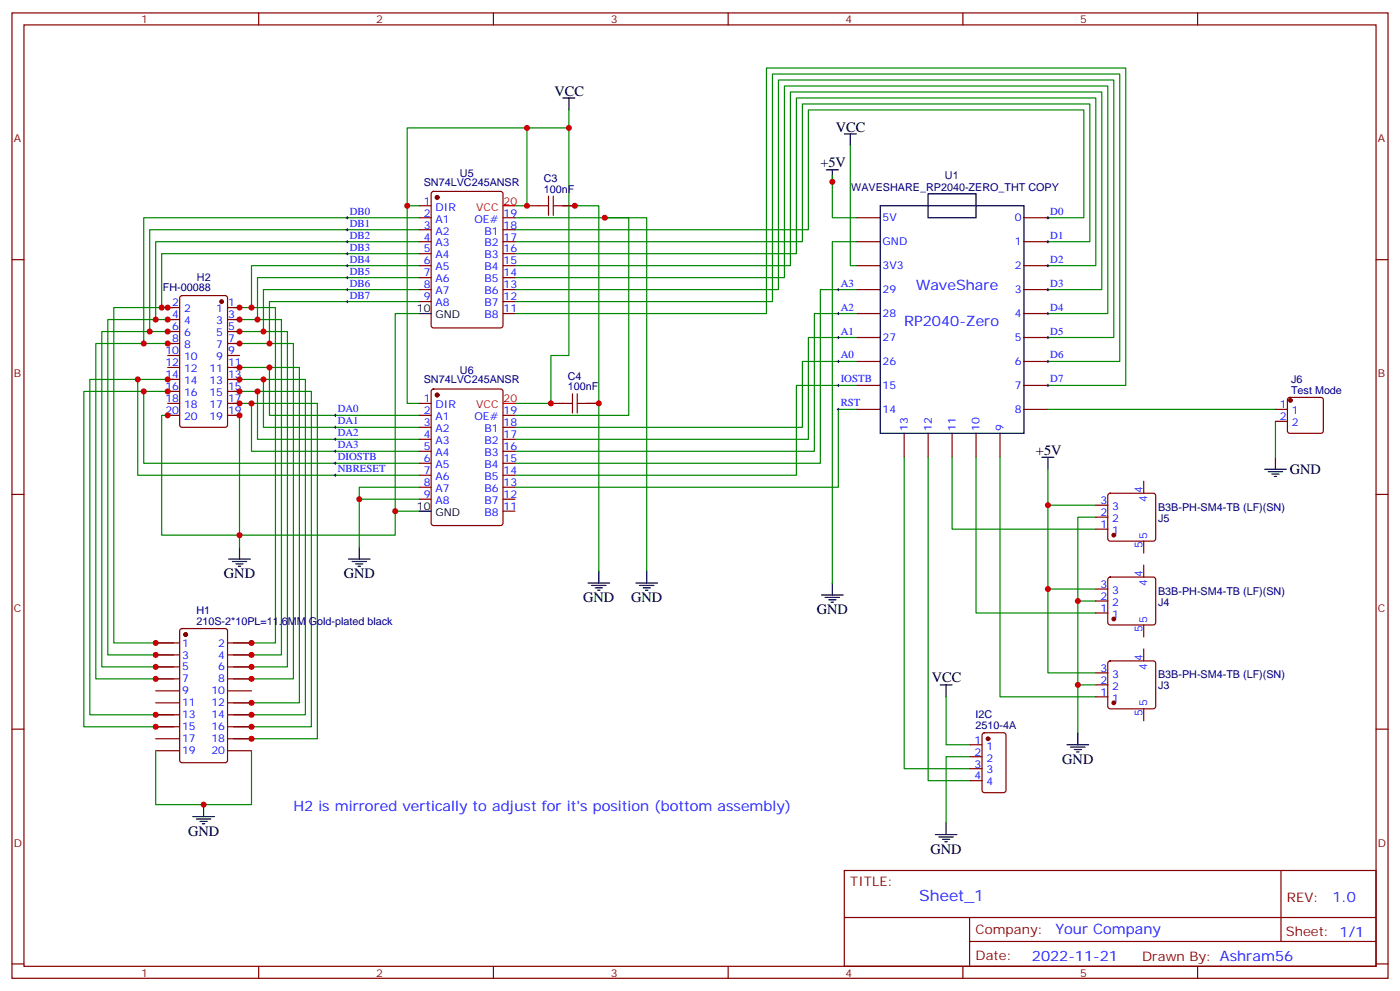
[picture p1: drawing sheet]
<svg xmlns="http://www.w3.org/2000/svg" width="412mm" height="292mm" viewBox="0 0 412 292" stroke-linecap="round" stroke-linejoin="round" font-family="sans-serif">
<g fill="none" stroke="#870000" stroke-width=".35">
<path d="M3.5 3.8h405.4v284.3h-405.4zM7.1 7.3h398.2v277.3h-398.2zM76.2 3.8v3.5M145.3 3.8v3.5M214.5 3.8v3.5M283.6 3.8v3.5M352.8 3.8v3.5M127.2 56.6l.5-.2h19.8l.6 .4 .1 39.1-.5 .6-20 .1-.6-.5-.1-39zM3.5 76.5h3.6M123.5 71.2h3.5M123.5 78.2h3.5M123.5 64.1h3.5"/>
<path d="M123.5 60.6h3.5M123.5 67.7h3.5M123.5 74.7h3.5M148.2 71.2h3.5M148.2 78.2h3.5M148.2 64.1h3.5M148.2 67.7h3.5M148.2 74.7h3.5M155.2 60.6h3.5M165.8 60.6h3.5M252.2 71.2h7.1M252.2 78.2h7.1"/>
<path d="M252.2 64.1h7.1M301.6 71.2h7.1M301.6 78.2h7.1M301.6 64.1h7.1M405.3 76.5h3.6M49.4 90.6h3.5M49.4 94.1h3.5M49.4 97.6h3.5M53.2 87.3l.4-.2h12.7l.7 .4v37.7l-.4 .6-13 .1-.6-.5-.1-37.6zM67 90.6h3.6M67 94.1h3.6M67 97.6h3.6"/>
<path d="M123.5 85.3h3.5M123.5 81.8h3.5M123.5 88.8h3.5M148.2 85.3h3.5M148.2 92.4h3.5M148.2 81.8h3.5M148.2 88.8h3.5M252.2 85.3h7.1M252.2 92.4h7.1M252.2 99.4h7.1M301.6 85.3h7.1M301.6 92.4h7.1"/>
<path d="M301.6 99.4h7.1M49.4 118.8h3.5M49.4 115.3h3.5M49.4 101.2h3.5M49.4 111.8h3.5M49.4 104.7h3.5M49.4 108.2h3.5M67 118.8h3.6M67 115.3h3.6M67 101.2h3.6M67 111.8h3.6M67 104.7h3.6"/>
<path d="M67 108.2h3.6M123.5 118.8h3.5M127.2 114.8l.5-.2h19.8l.6 .4 .1 39.1-.5 .6-20 .1-.6-.5-.1-39zM162.3 118.8h3.5M172.9 118.8h3.5M252.2 106.5h7.1M252.2 113.5h7.1M301.6 106.5h7.1M301.6 113.5h7.1M379.5 117.3l.4-.2h9.2l.5 .2 .2 .5v9.1l-.2 .5-.5 .2h-9.2l-.5-.2-.2-.5v-9.1zM49.4 122.3h3.5M67 122.3h3.6"/>
<path d="M123.5 122.3h3.5M123.5 125.9h3.5M123.5 129.4h3.5M123.5 132.9h3.5M123.5 136.5h3.5M123.5 140h3.5M148.2 122.3h3.5M148.2 125.9h3.5M148.2 129.4h3.5M148.2 132.9h3.5M148.2 136.5h3.5M148.2 140h3.5"/>
<path d="M252.2 120.6h7.1M266.3 127.6v7.1M273.4 127.6v7.1M280.5 127.6v7.1M287.5 127.6v7.1M294.6 127.6v7.1M301.6 120.6h7.1M375.7 120.6h3.5M375.7 124.1h3.5M3.5 145.6h3.6M123.5 143.5h3.5M123.5 147h3.5"/>
<path d="M148.2 143.5h3.5M148.2 147h3.5M148.2 150.6h3.5M322.8 155.9h3.5M322.8 152.3h3.5M322.8 148.8h3.5M326.6 145.5l.4-.2h12.7l.5 .2 .2 .5v12.7l-.2 .5-.5 .2h-12.7l-.5-.2-.2-.5v-12.7zM336.9 141.7v3.6M336.9 159.4v3.5M405.3 145.6h3.6M322.8 177h3.5M322.8 173.5h3.5"/>
<path d="M326.6 170.2l.4-.2h12.7l.5 .2 .2 .5v12.7l-.2 .5-.5 .2h-12.7l-.5-.3-.2-.4v-12.7zM336.9 166.4v3.6M45.9 189.4h7M45.9 192.9h7M45.9 196.4h7M45.9 200h7M53.2 185.3l.4-.2h12.7l.7 .5v38.3l-.4 .7h-13l-.6-.4-.1-38.4zM67 189.4h7.1M67 192.9h7.1M67 196.4h7.1M67 200h7.1M322.8 180.6h3.5"/>
<path d="M322.8 198.2h3.5M326.6 194.9l.4-.2h12.7l.5 .2 .2 .5v12.7l-.2 .5-.5 .2h-12.7l-.5-.3-.2-.4v-12.7zM336.9 184.1v3.5M336.9 191.1v3.6M3.5 214.8h3.6M45.9 203.5h7M45.9 207h7M45.9 210.5h7M45.9 214.1h7M45.9 217.6h7M67 203.5h7.1M67 207h7.1"/>
<path d="M67 210.5h7.1M67 214.1h7.1M67 217.6h7.1M285.8 219.4h3.5M289.5 216l.5-.2h5.6l.7 .5v16.5l-.4 .6-5.9 .1-.7-.5v-16.5zM322.8 205.2h3.5M322.8 201.7h3.5M336.9 208.8v3.5M405.3 214.8h3.6M45.9 221.1h7M67 221.1h7.1M285.8 222.9h3.5"/>
<path d="M285.8 226.4h3.5M285.8 229.9h3.5M248.7 256.4h156.6v28.2h-156.6zM377.3 256.4v20.9M248.7 270.2h156.5M285.6 277.3h119.6M285.6 270.2v14.2M3.5 283.9h3.6M76.2 284.6v3.5M145.3 284.6v3.5M214.5 284.6v3.5M283.6 284.6v3.5"/>
<path d="M352.8 284.6v3.5M405.3 283.9h3.6"/>
</g>
<g fill="none" stroke="#008700" stroke-width=".35">
<path d="M155.2 37.7h-35.3v81.1h3.6M167.6 32.4v5.3h-12.4v22.9h-3.5M167.6 37.7v67h-5.3v14.1h-10.6M245.2 51.8v12.3h7M250.5 43v35.2h1.7M119.9 60.6h3.6M123.5 64.1h-81.2v37.1h8.9M123.5 67.7h-79.4v29.9h7.1M123.5 71.2h-77.6v22.9h5.3M123.5 74.7h-75.9v15.9h3.6M123.5 78.2h-49.4v12.4h-5.3M151.7 64.1h38.8v104.1"/>
<path d="M151.7 71.2h84.7v-40.6h84.6v40.6h-12.3M151.7 74.7h82.9v-45.8h88.2v49.3h-14.1M151.7 78.2h81.1v-51.1h91.8v58.2h-15.9M165.8 60.6h10.6v107.6M178.2 64.1h7v58.2h-33.5M252.2 71.2h-7v100.5M308.7 64.1h10.6v-31.7h-81.2v35.3h-86.4M44.1 97.6h-14.1v98.8h21.2M45.9 94.1h-14.2v98.8h19.5M47.6 90.6h-14.1v98.8h17.7M74.1 90.6h7v98.8h-12.3M75.8 94.1h7.1v98.8h-14.1"/>
<path d="M77.6 97.6h7.1v98.8h-15.9M123.5 81.8h-47.7v12.3h-7M123.5 85.3h-45.9v12.3h-8.8M123.5 88.8h-44.1v12.4h-10.6M123.5 92.4h-7.1v65.2h-45.8v3.5M151.7 81.8h79.4v-56.5h95.2v67.1h-17.6M151.7 85.3h77.6v-61.7h98.8v75.8h-19.4M151.7 88.8h75.8v-67h102.3v84.7h-21.1M151.7 92.4h74.1v-72.4h105.8v93.5h-22.9M252.2 85.3h-10.5v51.2h-90M252.2 92.4h-12.3v40.5h-88.2M252.2 99.4h-14.1v30h-86.4"/>
<path d="M40.6 111.8v28.2h82.9M42.3 101.2h-14.1v98.8h23M42.3 115.3h-17.6v98.8h26.5M51.2 115.3h-8.9v21.2h81.2M51.2 111.8h-24.7v98.7h24.7M68.8 108.2h10.6v14.1h44.1M68.8 111.8h8.8v14.1h45.9M68.8 115.3h7v14.1h47.7M68.8 118.8h5.3v14.1h49.4M74.1 118.8h19.4v98.8h-24.7M75.8 115.3h15.9v98.8h-22.9M77.6 111.8h12.4v98.7h-21.2"/>
<path d="M79.4 101.2h7v98.8h-17.6M79.4 108.2h8.8v98.8h-19.4M172.9 118.8h3.5M252.2 106.5h-15.8v19.4h-84.7M252.2 113.5h-17.6v26.5h-82.9M51.2 122.3h-3.6v35.3h23v-35.3h-1.8M252.2 120.6h-5.3v22.9h-95.2M266.3 134.7v91.7h19.5M273.4 134.7v95.2h12.4M280.5 134.7v21.2h42.3M287.5 134.7v45.9h35.3M294.6 134.7v70.5h28.2"/>
<path d="M308.7 138.2v10.6h14.1M308.7 120.6h67M375.7 124.1v10.6M116.4 150.6h7.1M123.5 143.5h-17.7v3.5M123.5 147h-17.7v14.1M308.7 148.8v24.7h14.1M322.8 152.3h-5.3v63.5M308.7 173.5v24.7h14.1M317.5 177h5.3M278.7 205.2v14.2h7.1M317.5 201.7h5.3"/>
<path d="M45.9 221.1v15.9h28.2v-15.9M285.8 222.9h-7.1v19.4"/>
</g>
<g fill="none" stroke="#000" stroke-width=".35">
<path d="M165.8 28.9h3.5M167.6 28.9v3.5M248.7 39.4h3.5M250.5 39.4v3.6M243.4 50h3.5M245.2 50v3.6M273.4 57.1h14.1v7h-14.1zM259.3 60.6h42.3v67h-42.3zM123.5 92.4h3.5M306.9 134.7h3.5M308.7 134.7v3.5M372.5 138.2h6.4"/>
<path d="M373.6 138.9h4.2M374.6 139.6h2.2M375.7 134.7v3.5M123.5 150.6h3.5M375.4 140.3h.7M67.4 164.7h6.3M68.4 165.4h4.3M69.5 166.1h2.1M70.2 166.8h.7M70.6 161.1v3.6M102.7 164.7h6.3M103.7 165.4h4.2"/>
<path d="M104.8 166.1h2.1M105.5 166.8h.7M105.8 161.1v3.6M173.2 171.7h6.4M174.3 172.4h4.2M175.3 173.1h2.1M176 173.8h.7M176.4 168.2v3.5M187.3 171.7h6.4M188.4 172.4h4.2M189.4 173.1h2.2M190.1 173.8h.8"/>
<path d="M190.5 168.2v3.5M242 175.3h6.4M243.1 176h4.2M244.1 176.7h2.1M244.8 177.4h.7M245.2 171.7v3.6M276.9 201.7h3.6M278.7 201.7v3.5M314.3 219.4h6.4M317.5 215.8v3.6M60 237v3.5M315.4 220.1h4.2"/>
<path d="M316.4 220.8h2.2M317.1 221.5h.8M56.8 240.5h6.3M57.9 241.2h4.2M58.9 241.9h2.1M59.6 242.6h.7M275.5 245.8h6.4M276.6 246.5h4.2M277.6 247.2h2.2M278.3 247.9h.7M278.7 242.3v3.5"/>
</g>
<g fill="none" stroke="#000" stroke-width=".29">
<path d="M102 64.1h.7M102 67.7h.7M102 71.2h.7M102 74.7h.7M102 78.2h.7M102.3 63.8v.7M102.3 67.3v.7M102.3 70.8v.7M102.3 74.4v.7M102.3 77.9v.7M308.3 64.1h.7M308.3 71.2h.7"/>
<path d="M308.3 78.2h.7M308.7 63.8v.7M308.7 70.8v.7M308.7 77.9v.7M102 85.3h.7M102 81.8h.7M102 88.8h.7M102.3 81.4v.7M102.3 84.9v.8M102.3 88.5v.7M246.6 85.3h.7M246.6 92.4h.7"/>
<path d="M246.6 99.4h.7M246.9 84.9v.8M246.9 92v.7M246.9 99.1v.7M308.3 85.3h.7M308.3 92.4h.7M308.3 99.4h.7M308.7 84.9v.8M308.7 92v.7M308.7 99.1v.7M246.6 106.5h.7M246.6 113.5h.7"/>
<path d="M246.9 106.1v.7M246.9 113.2v.7M308.3 106.5h.7M308.3 113.5h.7M308.7 106.1v.7M308.7 113.2v.7M98.4 122.3h.7M98.4 125.9h.7M98.4 129.4h.7M98.4 132.9h.7M98.4 136.5h.7M98.4 140h.7"/>
<path d="M98.8 122v.7M98.8 125.5v.7M98.8 129v.8M98.8 132.6v.7M98.8 136.1v.7M98.8 139.6v.7M246.6 120.6h.7M246.9 120.2v.7"/>
</g>
<g fill="#870000" stroke="#870000" stroke-width=".35">
<circle cx="128.8" cy="58.1" r=".53"/>
<circle cx="128.8" cy="116.3" r=".53"/>
<circle cx="328.1" cy="157.6" r=".53"/>
<circle cx="328.1" cy="182.3" r=".53"/>
<circle cx="328.1" cy="207" r=".53"/>
<circle cx="291" cy="217.6" r=".53"/>
<circle cx="380.1" cy="117.9" r=".53"/>
<circle cx="54.7" cy="186.9" r=".53"/>
<circle cx="65.3" cy="88.8" r=".53"/>
</g>
<path d="M148.2 60.6h3.5M148.2 118.8h3.5" fill="none" stroke="#f00" stroke-width=".35"/>
<path d="M161.6 57.8v5.6M163 57.8v5.6M158.7 60.6h2.9M163 60.6h2.8M165.8 118.8h2.8M168.6 116v5.6M170 118.8h2.9M170 116v5.6" fill="none" stroke="#a10000" stroke-width=".35"/>
<g fill="#c00">
<circle cx="116.4" cy="150.6" r=".88"/>
<circle cx="70.6" cy="157.6" r=".88"/>
<circle cx="167.6" cy="37.7" r=".88"/>
<circle cx="178.2" cy="64.1" r=".88"/>
<circle cx="47.6" cy="90.6" r=".88"/>
<circle cx="45.9" cy="94.1" r=".88"/>
<circle cx="44.1" cy="97.6" r=".88"/>
<circle cx="42.3" cy="101.2" r=".88"/>
<circle cx="42.3" cy="115.3" r=".88"/>
<circle cx="74.1" cy="90.6" r=".88"/>
<circle cx="75.8" cy="94.1" r=".88"/>
<circle cx="77.6" cy="97.6" r=".88"/>
<circle cx="79.4" cy="101.2" r=".88"/>
<circle cx="79.4" cy="108.2" r=".88"/>
<circle cx="77.6" cy="111.8" r=".88"/>
<circle cx="75.8" cy="115.3" r=".88"/>
<circle cx="74.1" cy="118.8" r=".88"/>
<circle cx="245.2" cy="53.6" r=".88"/>
<circle cx="308.7" cy="148.8" r=".88"/>
<circle cx="308.7" cy="173.5" r=".88"/>
<circle cx="317.5" cy="177" r=".88"/>
<circle cx="317.5" cy="201.7" r=".88"/>
<circle cx="40.6" cy="111.8" r=".88"/>
<circle cx="155.2" cy="37.7" r=".88"/>
<circle cx="119.9" cy="60.6" r=".88"/>
<circle cx="105.8" cy="147" r=".88"/>
<circle cx="176.4" cy="118.8" r=".88"/>
<circle cx="155.2" cy="60.6" r=".88"/>
<circle cx="169.3" cy="60.6" r=".88"/>
<circle cx="162.3" cy="118.8" r=".88"/>
<circle cx="45.9" cy="189.4" r=".88"/>
<circle cx="74.1" cy="189.4" r=".88"/>
<circle cx="45.9" cy="192.9" r=".88"/>
<circle cx="74.1" cy="192.9" r=".88"/>
<circle cx="45.9" cy="196.4" r=".88"/>
<circle cx="74.1" cy="196.4" r=".88"/>
<circle cx="45.9" cy="200" r=".88"/>
<circle cx="74.1" cy="200" r=".88"/>
<circle cx="74.1" cy="207" r=".88"/>
<circle cx="45.9" cy="210.5" r=".88"/>
<circle cx="74.1" cy="210.5" r=".88"/>
<circle cx="45.9" cy="214.1" r=".88"/>
<circle cx="74.1" cy="214.1" r=".88"/>
<circle cx="74.1" cy="217.6" r=".88"/>
<circle cx="60" cy="237" r=".88"/>
<circle cx="70.6" cy="90.6" r=".88"/>
<circle cx="49.4" cy="122.3" r=".88"/>
<circle cx="70.6" cy="94.1" r=".88"/>
<circle cx="70.6" cy="97.6" r=".88"/>
<circle cx="49.4" cy="115.3" r=".88"/>
<circle cx="70.6" cy="101.2" r=".88"/>
<circle cx="49.4" cy="111.8" r=".88"/>
<circle cx="70.6" cy="108.2" r=".88"/>
<circle cx="70.6" cy="111.8" r=".88"/>
<circle cx="49.4" cy="101.2" r=".88"/>
<circle cx="70.6" cy="115.3" r=".88"/>
<circle cx="49.4" cy="97.6" r=".88"/>
<circle cx="70.6" cy="118.8" r=".88"/>
<circle cx="49.4" cy="94.1" r=".88"/>
<circle cx="70.6" cy="122.3" r=".88"/>
<circle cx="49.4" cy="90.6" r=".88"/>
</g>
<text font-size="4.6" fill="#00f" x="270.8" y="265.4">Sheet_1</text>
<g font-size="4.2">
<text x="163.3" y="28.2">VCC</text>
<text x="246.2" y="38.7">VCC</text>
<text x="241.7" y="49.3">+5V</text>
<text x="305.2" y="134">+5V</text>
<text x="379.9" y="139.7">GND</text>
<text x="66" y="170.3">GND</text>
<text x="101.2" y="170.3">GND</text>
<text x="171.8" y="177.4">GND</text>
<text x="185.9" y="177.4">GND</text>
<text x="240.6" y="180.9">GND</text>
<text x="274.5" y="201">VCC</text>
<text x="312.9" y="225">GND</text>
<text x="55.4" y="246.2">GND</text>
<text x="274.1" y="251.5">GND</text>
</g>
<g font-size="4.2" fill="#00f">
<text x="269.9" y="85.3">WaveShare</text>
<text x="266.3" y="95.9">RP2040-Zero</text>
<text x="86.4" y="238.8">H2 is mirrored vertically to adjust for it's position (bottom assembly)</text>
<text x="392.5" y="265.7">1.0</text>
<text x="310.9" y="275.2">Your Company</text>
<text x="304" y="283">2022-11-21</text>
</g>
<g font-size="3.9" fill="#800">
<text x="250.5" y="261">TITLE:</text>
<text x="379.1" y="265.7">REV:</text>
<text x="287.4" y="275.2">Company:</text>
<text x="378.7" y="275.8">Sheet: 1/1</text>
<text x="287.4" y="282.9">Date:</text>
<text x="336.4" y="282.9">Drawn By: Ashram56</text>
</g>
<g font-size="3.2" fill="#800">
<text x="41.6" y="6.8">1</text>
<text x="110.8" y="6.8">2</text>
<text x="179.9" y="6.8">3</text>
<text x="249.1" y="6.8">4</text>
<text x="318.2" y="6.8">5</text>
<text x="4.1" y="41.9">A</text>
<text x="405.9" y="41.9">A</text>
<text x="4.1" y="111.1">B</text>
<text x="405.9" y="111.1">B</text>
<text x="4.1" y="180.2">C</text>
<text x="405.9" y="180.2">C</text>
<text x="4.1" y="249.3">D</text>
<text x="405.9" y="249.3">D</text>
<text x="41.6" y="287.6">1</text>
<text x="110.8" y="287.6">2</text>
<text x="179.9" y="287.6">3</text>
<text x="249.1" y="287.6">4</text>
<text x="318.2" y="287.6">5</text>
</g>
<g font-size="3.2" fill="#000080">
<text x="135.5" y="52.1">U5</text>
<text x="160.2" y="53.7">C3</text>
<text x="278.4" y="52.8">U1</text>
<text x="124.8" y="54.7">SN74LVC245ANSR</text>
<text x="160.2" y="56.7">100nF</text>
<text x="250.7" y="56.4">WAVESHARE_RP2040-ZERO_THT COPY</text>
<text x="58" y="82.7">H2</text>
<text x="47.9" y="85.8">FH-00088</text>
<text x="124.8" y="112.9">SN74LVC245ANSR</text>
<text x="135.5" y="110.3">U6</text>
<text x="167.2" y="111.9">C4</text>
<text x="380.3" y="112.8">J6</text>
<text x="167.2" y="114.9">100nF</text>
<text x="380.3" y="115.9">Test Mode</text>
<text x="341.1" y="150.4">B3B-PH-SM4-TB (LF)(SN)</text>
<text x="341.1" y="153.7">J5</text>
<text x="341.1" y="175.1">B3B-PH-SM4-TB (LF)(SN)</text>
<text x="341.1" y="178.4">J4</text>
<text x="57.9" y="184.1">210S-2*10PL=11.6MM Gold-plated black</text>
<text x="57.9" y="180.9">H1</text>
<text x="341.1" y="199.8">B3B-PH-SM4-TB (LF)(SN)</text>
<text x="341.1" y="203.1">J3</text>
<text x="287.4" y="214.7">2510-4A</text>
<text x="287.4" y="211.4">I2C</text>
</g>
<g font-size="3.2" fill="#00f">
<text x="103" y="63.3">DB0</text>
<text x="124.8" y="60.3">1</text>
<text x="124.8" y="63.8">2</text>
<text x="128.3" y="62">DIR</text>
<text x="128.3" y="65.5">A1</text>
<text x="139.8" y="65.5">OE#</text>
<text x="148.3" y="63.8">19</text>
<text x="260" y="65.2">5V</text>
<text x="298.9" y="65.2">0</text>
<text x="309.4" y="63.3">D0</text>
<text x="103" y="66.8">DB1</text>
<text x="103" y="70.3">DB2</text>
<text x="124.8" y="67.3">3</text>
<text x="124.8" y="70.8">4</text>
<text x="128.3" y="69.1">A2</text>
<text x="142.7" y="69.1">B1</text>
<text x="148.3" y="70.8">17</text>
<text x="148.3" y="67.3">18</text>
<text x="309.4" y="70.3">D1</text>
<text x="103" y="73.8">DB3</text>
<text x="103" y="77.4">DB4</text>
<text x="124.8" y="74.4">5</text>
<text x="124.8" y="77.9">6</text>
<text x="128.3" y="72.6">A3</text>
<text x="128.3" y="76.1">A4</text>
<text x="142.7" y="76.1">B3</text>
<text x="142.7" y="72.6">B2</text>
<text x="148.3" y="77.9">15</text>
<text x="148.3" y="74.4">16</text>
<text x="260" y="72.2">GND</text>
<text x="298.9" y="72.2">1</text>
<text x="309.4" y="77.4">D2</text>
<text x="103" y="80.9">DB5</text>
<text x="124.8" y="81.4">7</text>
<text x="128.3" y="79.7">A5</text>
<text x="128.3" y="83.2">A6</text>
<text x="142.7" y="83.2">B5</text>
<text x="142.7" y="79.7">B4</text>
<text x="148.3" y="81.4">14</text>
<text x="260" y="79.3">3V3</text>
<text x="298.9" y="79.3">2</text>
<text x="103" y="84.4">DB6</text>
<text x="103" y="87.9">DB7</text>
<text x="124.8" y="84.9">8</text>
<text x="124.8" y="88.5">9</text>
<text x="128.3" y="86.7">A7</text>
<text x="142.7" y="86.7">B6</text>
<text x="148.3" y="88.5">12</text>
<text x="148.3" y="84.9">13</text>
<text x="247.6" y="84.4">A3</text>
<text x="260" y="86.4">29</text>
<text x="298.9" y="86.4">3</text>
<text x="309.4" y="84.4">D3</text>
<text x="50.7" y="93.8">4</text>
<text x="50.7" y="90.2">2</text>
<text x="54.2" y="95.5">4</text>
<text x="54.2" y="92">2</text>
<text x="63.7" y="92">1</text>
<text x="63.7" y="95.5">3</text>
<text x="67.2" y="90.2">1</text>
<text x="67.2" y="93.8">3</text>
<text x="128.3" y="90.2">A8</text>
<text x="142.7" y="93.8">B8</text>
<text x="142.7" y="90.2">B7</text>
<text x="148.3" y="92">11</text>
<text x="247.6" y="91.5">A2</text>
<text x="260" y="93.4">28</text>
<text x="298.9" y="93.4">4</text>
<text x="309.4" y="91.5">D4</text>
<text x="50.7" y="100.8">8</text>
<text x="50.7" y="97.3">6</text>
<text x="54.2" y="99.1">6</text>
<text x="63.7" y="99.1">5</text>
<text x="67.2" y="97.3">5</text>
<text x="67.2" y="100.8">7</text>
<text x="247.6" y="98.5">A1</text>
<text x="260" y="100.5">27</text>
<text x="298.9" y="100.5">5</text>
<text x="309.4" y="98.5">D5</text>
<text x="48.7" y="107.9">12</text>
<text x="48.7" y="104.4">10</text>
<text x="54.2" y="106.1">10</text>
<text x="54.2" y="102.6">8</text>
<text x="63.7" y="102.6">7</text>
<text x="63.7" y="106.1">9</text>
<text x="67.2" y="104.4">9</text>
<text x="67.2" y="107.9">11</text>
<text x="247.6" y="105.6">A0</text>
<text x="260" y="107.5">26</text>
<text x="298.9" y="107.5">6</text>
<text x="309.4" y="105.6">D6</text>
<text x="48.7" y="111.4">14</text>
<text x="54.2" y="113.2">14</text>
<text x="54.2" y="109.6">12</text>
<text x="61.7" y="109.6">11</text>
<text x="61.7" y="113.2">13</text>
<text x="67.2" y="111.4">13</text>
<text x="247.6" y="112.6">IOSTB</text>
<text x="309.4" y="112.6">D7</text>
<text x="48.7" y="118.5">18</text>
<text x="48.7" y="114.9">16</text>
<text x="54.2" y="116.7">16</text>
<text x="61.7" y="116.7">15</text>
<text x="67.2" y="114.9">15</text>
<text x="67.2" y="118.5">17</text>
<text x="124.8" y="118.5">1</text>
<text x="247.6" y="119.7">RST</text>
<text x="260" y="114.6">15</text>
<text x="298.9" y="114.6">7</text>
<text x="48.7" y="122">20</text>
<text x="54.2" y="123.8">20</text>
<text x="54.2" y="120.2">18</text>
<text x="61.7" y="120.2">17</text>
<text x="61.7" y="123.8">19</text>
<text x="67.2" y="122">19</text>
<text x="99.5" y="121.5">DA0</text>
<text x="99.5" y="125">DA1</text>
<text x="124.8" y="122">2</text>
<text x="124.8" y="125.5">3</text>
<text x="128.3" y="120.2">DIR</text>
<text x="128.3" y="123.8">A1</text>
<text x="139.8" y="123.8">OE#</text>
<text x="148.3" y="125.5">18</text>
<text x="148.3" y="122">19</text>
<text x="260" y="121.6">14</text>
<text x="298.9" y="121.6">8</text>
<text x="377" y="120.2">1</text>
<text x="377" y="123.8">2</text>
<text x="380.5" y="122">1</text>
<text x="380.5" y="125.5">2</text>
<text x="99.5" y="128.5">DA2</text>
<text x="124.8" y="129">4</text>
<text x="128.3" y="127.3">A2</text>
<text x="128.3" y="130.8">A3</text>
<text x="142.7" y="130.8">B2</text>
<text x="142.7" y="127.3">B1</text>
<text x="148.3" y="129">17</text>
<text x="267.4" y="126.9" transform="rotate(-90 267.4 126.9)">13</text>
<text x="274.5" y="126.9" transform="rotate(-90 274.5 126.9)">12</text>
<text x="281.5" y="126.9" transform="rotate(-90 281.5 126.9)">11</text>
<text x="288.6" y="126.9" transform="rotate(-90 288.6 126.9)">10</text>
<text x="295.6" y="126.9" transform="rotate(-90 295.6 126.9)">9</text>
<text x="99.5" y="132">DA3</text>
<text x="99.5" y="135.6">DIOSTB</text>
<text x="124.8" y="132.6">5</text>
<text x="124.8" y="136.1">6</text>
<text x="128.3" y="134.3">A4</text>
<text x="128.3" y="137.9">A5</text>
<text x="142.7" y="137.9">B4</text>
<text x="142.7" y="134.3">B3</text>
<text x="148.3" y="136.1">15</text>
<text x="148.3" y="132.6">16</text>
<text x="99.5" y="139.1">NBRESET</text>
<text x="124.8" y="139.6">7</text>
<text x="124.8" y="143.2">8</text>
<text x="128.3" y="141.4">A6</text>
<text x="142.7" y="141.4">B5</text>
<text x="148.3" y="143.2">13</text>
<text x="148.3" y="139.6">14</text>
<text x="124.8" y="146.7">9</text>
<text x="128.3" y="144.9">A7</text>
<text x="128.3" y="148.4">A8</text>
<text x="142.7" y="148.4">B7</text>
<text x="142.7" y="144.9">B6</text>
<text x="148.3" y="146.7">12</text>
<text x="324.1" y="148.4">3</text>
<text x="336.5" y="145.3" transform="rotate(-90 336.5 145.3)">4</text>
<text x="338" y="148" transform="rotate(-90 338 148)">4</text>
<text x="142.7" y="152">B8</text>
<text x="148.3" y="150.2">11</text>
<text x="324.1" y="155.5">1</text>
<text x="324.1" y="152">2</text>
<text x="327.6" y="153.7">2</text>
<text x="327.6" y="150.2">3</text>
<text x="327.6" y="157.3">1</text>
<text x="336.5" y="161.4" transform="rotate(-90 336.5 161.4)">5</text>
<text x="338" y="158.7" transform="rotate(-90 338 158.7)">5</text>
<text x="324.1" y="173.1">3</text>
<text x="336.5" y="170" transform="rotate(-90 336.5 170)">4</text>
<text x="338" y="172.7" transform="rotate(-90 338 172.7)">4</text>
<text x="324.1" y="176.7">2</text>
<text x="327.6" y="178.4">2</text>
<text x="327.6" y="174.9">3</text>
<text x="324.1" y="180.2">1</text>
<text x="327.6" y="182">1</text>
<text x="338" y="183.4" transform="rotate(-90 338 183.4)">5</text>
<text x="53.6" y="190.4">1</text>
<text x="64.3" y="190.4">2</text>
<text x="336.5" y="186.1" transform="rotate(-90 336.5 186.1)">5</text>
<text x="53.6" y="194">3</text>
<text x="53.6" y="197.5">5</text>
<text x="64.3" y="194">4</text>
<text x="64.3" y="197.5">6</text>
<text x="324.1" y="197.8">3</text>
<text x="336.5" y="194.7" transform="rotate(-90 336.5 194.7)">4</text>
<text x="338" y="197.4" transform="rotate(-90 338 197.4)">4</text>
<text x="53.6" y="201">7</text>
<text x="64.3" y="201">8</text>
<text x="324.1" y="201.4">2</text>
<text x="327.6" y="203.1">2</text>
<text x="327.6" y="199.6">3</text>
<text x="53.6" y="204.5">9</text>
<text x="53.6" y="208.1">11</text>
<text x="62.3" y="204.5">10</text>
<text x="62.3" y="208.1">12</text>
<text x="324.1" y="204.9">1</text>
<text x="327.6" y="206.7">1</text>
<text x="338" y="208.1" transform="rotate(-90 338 208.1)">5</text>
<text x="53.6" y="211.6">13</text>
<text x="53.6" y="215.1">15</text>
<text x="62.3" y="211.6">14</text>
<text x="62.3" y="215.1">16</text>
<text x="336.5" y="210.8" transform="rotate(-90 336.5 210.8)">5</text>
<text x="53.6" y="218.7">17</text>
<text x="62.3" y="218.7">18</text>
<text x="287.1" y="219">1</text>
<text x="290.6" y="220.8">1</text>
<text x="53.6" y="222.2">19</text>
<text x="62.3" y="222.2">20</text>
<text x="287.1" y="222.5">2</text>
<text x="287.1" y="226.1">3</text>
<text x="290.6" y="224.3">2</text>
<text x="290.6" y="227.8">3</text>
<text x="287.1" y="229.6">4</text>
<text x="290.6" y="231.4">4</text>
</g>
<g font-size="3.2" fill="#f00">
<text x="140.3" y="62">VCC</text>
<text x="148.3" y="60.3">20</text>
<text x="148.3" y="118.5">20</text>
<text x="140.3" y="120.2">VCC</text>
</g>
<g font-size="3.2">
<text x="122.8" y="92">10</text>
<text x="128.3" y="93.8">GND</text>
<text x="122.8" y="150.2">10</text>
<text x="128.3" y="152">GND</text>
</g>
</svg>
